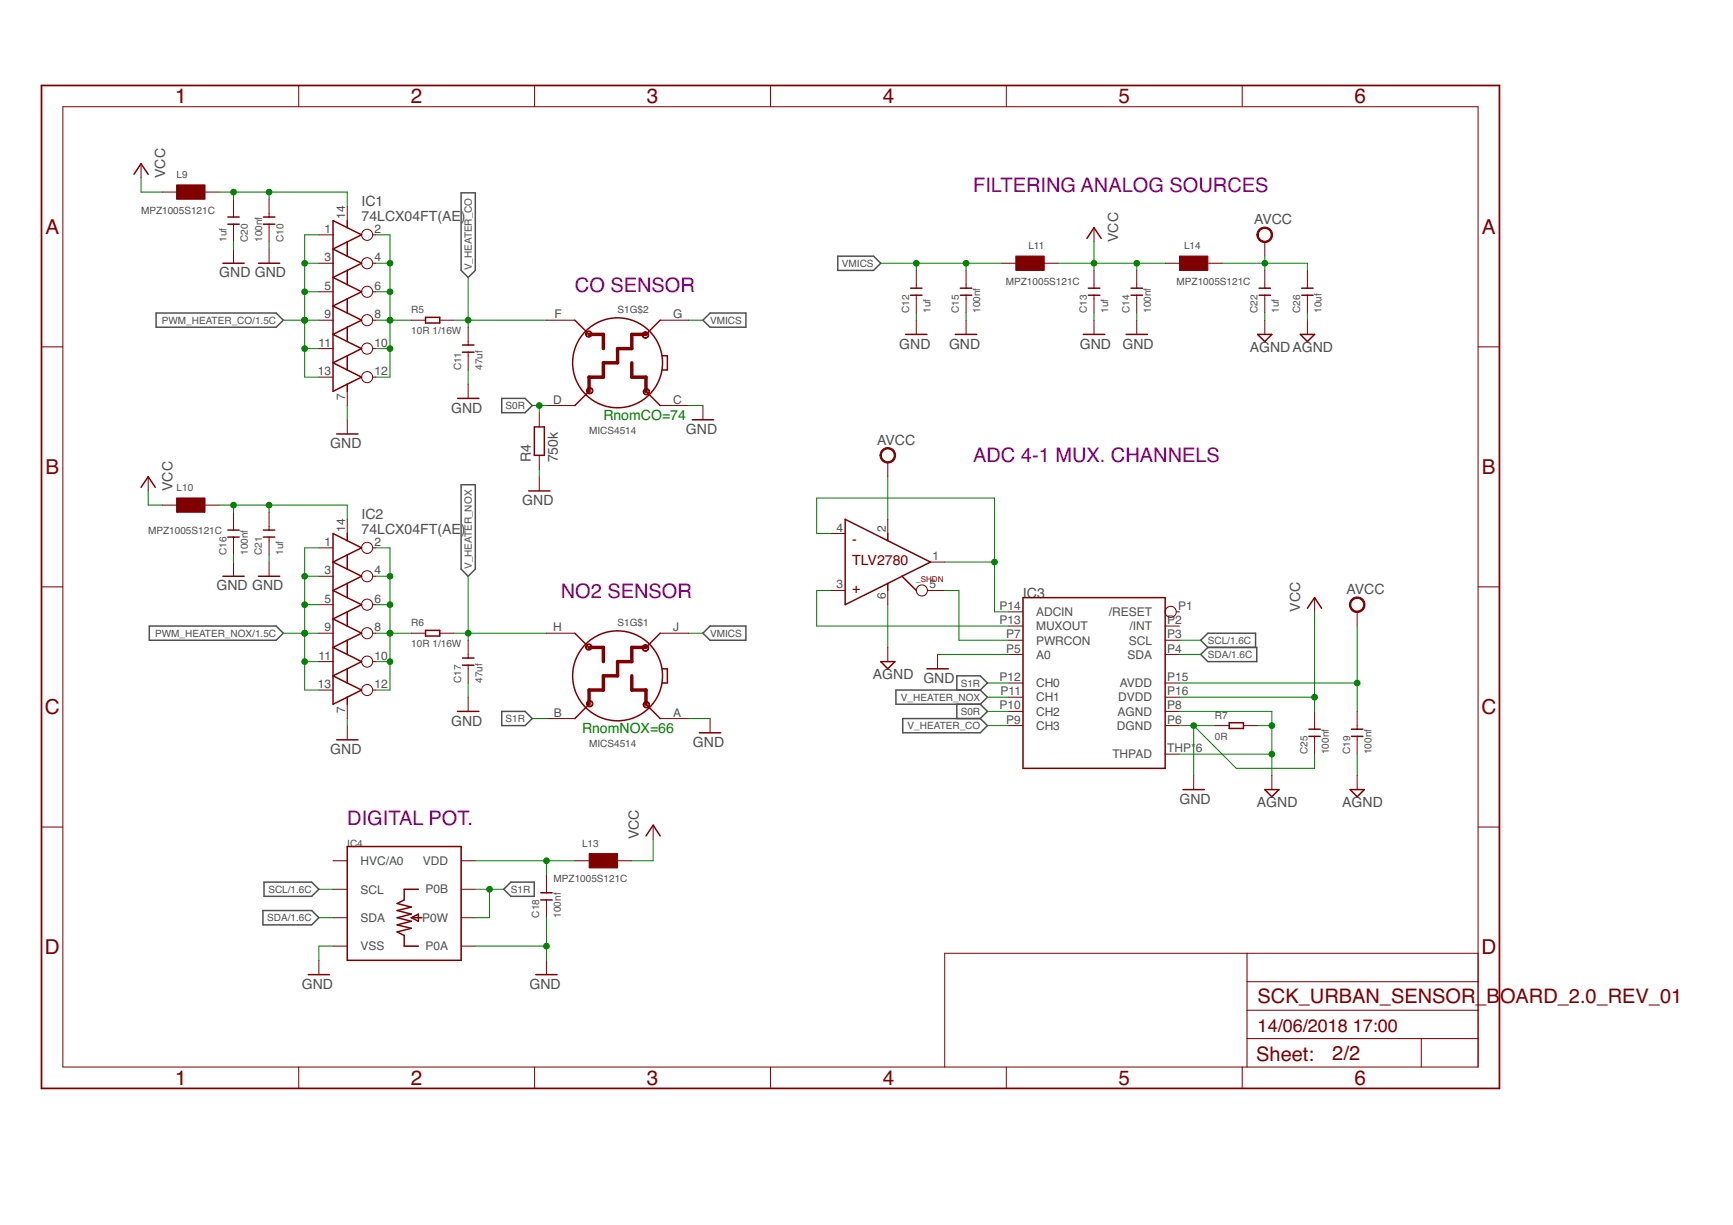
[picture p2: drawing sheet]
<svg xmlns="http://www.w3.org/2000/svg" width="297mm" height="210mm" viewBox="0 0 297 210" stroke-linecap="round" stroke-linejoin="round" font-family="sans-serif">
<g fill="none" stroke="#505050" stroke-width=".25">
<path d="M79 33h2.5v13.3l-1.3 1.2-1.2-1.2zM26.8 53.6h20.5l1.3 1.3-1.3 1.2h-20.5zM120.5 54.9l1.2-1.3h6.1v2.5h-6.1zM143.6 43.9h6.1l1.3 1.2-1.3 1.2h-6.1zM86 68.3h4l1.2 1.2-1.2 1.2h-4zM79 83.1h2.5v14.4l-1.3 1.2-1.2-1.2zM25.6 107.3h21.7l1.3 1.2-1.3 1.2h-21.7zM120.5 108.5l1.2-1.2h6.1v2.4h-6.1zM164 118.2v-2.4h4l1.2 1.2-1.2 1.2M168 118.2l1.2 1.3-1.2 1.2M168 118.2h-14.4v2.5h14.4M205.8 112.1l1.2-1.2h8.4v2.5h-8.4z"/>
<path d="M207 110.9l-1.2-1.2 1.2-1.2h8.2v2.4M86 121.9h4l1.2 1.2-1.2 1.2h-4zM154.7 123.1h13.3l1.2 1.2-1.2 1.3h-13.3zM164 120.7v2.4M168 120.7l1.2 1.2-1.2 1.2M45.1 156h8.3l1.3 1.2-1.3 1.3h-8.3zM45.3 151.2h8.1l1.3 1.2-1.3 1.2h-8.1zM86.3 152.4l1.3-1.2h4v2.4h-4z"/>
</g>
<g fill="none" stroke="#800000" stroke-width=".25">
<path d="M23 29.9l1.2-1.9 1.2 1.9M39.1 38.4h1.9M39.1 37.2h1.9M45.1 38.4h2M45.1 37.2h2M59.5 37.8v1.2M59.5 39l-2.4-1.2v29.3l2.4-1.3M59.5 39l2.5 1.2-2.5 1.2M38.2 45.1h3.6M44.3 45.1h3.6M59.5 41.4v2.5M59.5 46.3v2.5"/>
<path d="M59.5 51.2v2.4M59.5 56.1v2.4M59.5 58.5l2.5 1.2-2.5 1.3M59.5 56.1l-2.4 1.2 2.4 1.2M59.5 53.6l2.5 1.3-2.5 1.2M59.5 51.2l-2.4 1.2 2.4 1.2M59.5 46.3l-2.4 1.2 2.4 1.3M59.5 48.8l2.5 1.2-2.5 1.2M59.5 41.4l-2.4 1.3 2.4 1.2M59.5 43.9l2.5 1.2-2.5 1.2M72.9 54.4h2.5v1h-2.5zM79.3 59.1h1.9"/>
<path d="M98.5 54.9l2.5 2.4M113.2 54.9l-2.5 2.4M155.2 57.3h3.7M156.1 50.6h1.9M156.1 49.4h1.9M163.7 57.3h3.7M164.6 50.6h2M164.6 49.4h2M185.7 57.3h3.7M186.3 40.9l1.2-1.9 1.2 1.9M186.5 50.6h2M186.5 49.4h2"/>
<path d="M193 57.3h3.7M193.9 50.6h1.9M193.9 49.4h1.9M215.6 57.3h2.4l-1.2 1.2zM215.8 50.6h2M215.8 49.4h2M222.9 57.3h2.4l-1.2 1.2zM223.1 50.6h2M223.1 49.4h2M57.7 74.4h3.7M59.5 61v2.4M59.5 65.8v1.3"/>
<path d="M59.5 63.4l2.5 1.2-2.5 1.2M59.5 61l-2.4 1.2 2.4 1.2M78.4 68.3h3.7M79.3 60.3h1.9M91.6 73.2h1.7v4.8h-1.7zM101 67.1l-2.5 2.4M110.7 67.1l2.5 2.4M113.5 61h.9v2.4h-.9M118.7 71.9h3.6M24.2 83.5l1.2-1.8 1.2 1.8M38.2 98.7h3.6M39.1 92h1.9"/>
<path d="M39.1 90.8h1.9M44.3 98.7h3.6M45.1 92h2M45.1 90.8h2M59.5 91.4v1.2M59.5 95.1v2.4M59.5 100v2.4M59.5 92.6l-2.4-1.2v29.3l2.4-1.2M59.5 100l-2.4 1.2 2.4 1.2M59.5 92.6l2.5 1.3-2.5 1.2M59.5 95.1l-2.4 1.2 2.4 1.2M59.5 97.5l2.5 1.2-2.5 1.3"/>
<path d="M90.6 84.1h3.7M152.2 91.4v1.2M152.2 100v1.2M154.6 98.7l4.9-2.4-14.6-7.3v14.6l7.3-3.6M154.6 98.7l-2.4 1.3M154.6 98.7l2.5 2.5M59.5 104.8v2.5M59.5 109.7v2.4M59.5 114.6v2.4M59.5 119.5v1.2M59.5 117l2.5 1.2-2.5 1.3M59.5 114.6l-2.4 1.2 2.4 1.2"/>
<path d="M59.5 112.1l2.5 1.3-2.5 1.2M59.5 109.7l-2.4 1.2 2.4 1.2M59.5 107.3l2.5 1.2-2.5 1.2M59.5 104.8l-2.4 1.2 2.4 1.3M59.5 102.4l2.5 1.2-2.5 1.2M72.9 108h2.5v1h-2.5zM79.3 114h1.9M79.3 112.8h1.9M98.5 108.5l2.5 2.4M113.2 108.5l-2.5 2.4M113.5 114.6h.9v2.4h-.9M151 113.4h2.4l-1.2 1.2z"/>
<path d="M158.9 114.6h3.6M175.3 102.4h24.4v29.3h-24.4zM224.1 104.2l1.2-1.8 1.2 1.8M57.7 126.8h3.7M78.4 121.9h3.7M101 120.7l-2.5 2.4M110.7 120.7l2.5 2.4M119.9 125.6h3.6M202.8 135.3h3.6M210.7 123.8h2.4v1h-2.4zM216.8 135.3h2.4l-1.2 1.2zM224.3 126.2h2"/>
<path d="M224.3 124.9h2M231.4 135.3h2.4l-1.2 1.2zM231.6 126.2h2M231.6 124.9h2M59.5 145.1h19.5v19.4h-19.5zM70.5 157.2l1.2-.6v1.3zM70.5 157.2h1.8M71.7 152.4h-2.4v1.8l-1.2 .6 2.4 .6-2.4 .6 2.4 .6-2.4 .6 2.4 .7-2.4 .6 2.4 .6-2.4 .6 1.2 .6v1.8h2.4M92.7 154.2h1.9M92.7 153h1.9M110.7 143.2l1.3-1.8 1.2 1.8M52.8 167h3.7"/>
<path d="M91.8 167h3.7"/>
<circle cx="105.9" cy="62.2" r="7.7"/>
<circle cx="105.9" cy="115.8" r="7.7"/>
</g>
<g fill="none" stroke="#800000" stroke-width=".17">
<path d="M10.8 18.3h242.5v164.5h-242.5zM51.2 14.6v3.7M91.6 14.6v3.7M132.1 14.6v3.7M172.5 14.6v3.7M212.9 14.6v3.7M24.2 28v2.5M27.8 32.9h2.5M35.2 32.9h2.4M40 34.1v3.1M40 38.4v3M46.1 34.1v3.1"/>
<path d="M46.1 38.4v3M59.5 35.4v2.4M187.5 39v2.4M7.1 59.4h3.7M40 42.7v2.4M46.1 42.7v2.4M54.7 54.9h2.4M54.7 45.1h2.4M54.7 40.2h2.4M54.7 50h2.4M54.7 59.7h2.4M63.9 54.9h.5"/>
<path d="M63.9 45.1h.5M63.9 40.2h.5M63.9 50h.5M63.9 59.7h.5M70.5 54.9h2.4M75.4 54.9h2.4M80.2 56.1v3M93.7 54.9h4.8M113.2 54.9h4.8M157.1 46.3v3.1M157.1 50.6v3M157.1 54.9v2.4"/>
<path d="M165.6 46.3v3.1M165.6 50.6v3M165.6 54.9v2.4M171.7 45.1h2.4M179 45.1h2.4M187.5 46.3v3.1M187.5 50.6v3M187.5 54.9v2.4M194.8 46.3v3.1M194.8 50.6v3M194.8 54.9v2.4M199.7 45.1h2.5"/>
<path d="M207 45.1h2.5M216.8 41.4v2.5M216.8 46.3v3.1M216.8 50.6v3M216.8 54.9v2.4M224.1 46.3v3.1M224.1 50.6v3M224.1 54.9v2.4M253.3 59.4h3.7M54.7 64.6h2.4M59.5 67.1v2.4M59.5 71.9v2.5"/>
<path d="M63.9 64.6h.5M80.2 60.3v3.1M80.2 65.8v2.5M92.4 70.7v2.5M92.4 78v2.5M93.7 69.5h4.8M113.2 69.5h4.8M120.5 69.5v2.4M152.2 79.2v2.5M25.4 81.7v2.4M27.8 86.6h2.5M35.2 86.6h2.4"/>
<path d="M40 87.8v3M40 92v3.1M40 96.3v2.4M46.1 87.8v3M46.1 92v3.1M46.1 96.3v2.4M54.7 93.9h2.4M54.7 98.7h2.4M59.5 89v2.4M63.9 93.9h.5M63.9 98.7h.5M92.4 81.7v2.4"/>
<path d="M142.4 91.4h2.5M152.2 89v2.4M159.5 96.3h2.4M7.1 100.6h3.7M54.7 108.5h2.4M54.7 103.6h2.4M54.7 113.4h2.4M54.7 118.2h2.4M63.9 108.5h.5M63.9 103.6h.5M63.9 113.4h.5M63.9 118.2h.5"/>
<path d="M70.5 108.5h2.4M75.4 108.5h2.4M80.2 109.7v3.1M80.2 114v3M80.2 119.5v2.4M93.7 108.5h4.8M113.2 108.5h4.8M142.4 101.2h2.5M152.2 101.2v2.4M152.2 110.9v2.5M159 101.2h2.9M160.7 112.1v2.5"/>
<path d="M172.9 104.8h2.4M172.9 107.3h2.4M172.9 109.7h2.4M172.9 112.1h2.4M172.9 117h2.4M172.9 119.5h2.4M199.7 107.3h2.5M199.7 109.7h2.5M199.7 112.1h2.5M199.7 117h2.5M199.7 119.5h2.5M201.6 104.8h.6"/>
<path d="M225.3 102.4v2.4M232.6 104.8v2.5M253.3 100.6h3.7M59.5 120.7v2.4M59.5 124.3v2.5M93.7 123.1h4.8M113.2 123.1h4.8M121.7 123.1v2.5M172.9 121.9h2.4M172.9 124.3h2.4M199.7 121.9h2.5M199.7 124.3h2.5"/>
<path d="M199.7 129.2h2.5M204.6 132.9v2.4M208.2 124.3h2.5M213.1 124.3h2.5M218 132.9v2.4M225.3 121.9v3M225.3 126.2v3M232.6 121.9v3M232.6 126.2v3M232.6 132.9v2.4M7.1 141.7h3.7M57.1 147.5h2.4"/>
<path d="M57.1 152.4h2.4M57.1 157.2h2.4M79 147.5h2.5M79 152.4h2.5M79 157.2h2.5M93.7 149.9v3.1M93.7 154.2v3M98.5 147.5h2.5M105.9 147.5h2.4M112 141.4v2.4M253.3 141.7h3.7M54.7 164.5v2.5"/>
<path d="M57.1 162.1h2.4M79 162.1h2.5M93.7 164.5v2.5M213.7 178h39.6M213.7 163.3v19.5M213.7 173.1h39.6M213.7 168.2h39.6M243.6 178v4.8M253.3 163.3h-91.4v19.5M51.2 182.8v3.7M91.6 182.8v3.7M132.1 182.8v3.7"/>
<path d="M172.5 182.8v3.7M212.9 182.8v3.7"/>
<circle cx="62.9" cy="45.1" r=".95"/>
<circle cx="62.9" cy="54.9" r=".95"/>
<circle cx="62.9" cy="40.2" r=".95"/>
<circle cx="62.9" cy="59.7" r=".95"/>
<circle cx="62.9" cy="50" r=".95"/>
<circle cx="62.9" cy="64.6" r=".95"/>
<circle cx="62.9" cy="98.7" r=".95"/>
<circle cx="62.9" cy="93.9" r=".95"/>
<circle cx="62.9" cy="113.4" r=".95"/>
<circle cx="62.9" cy="108.5" r=".95"/>
<circle cx="62.9" cy="103.6" r=".95"/>
<circle cx="62.9" cy="118.2" r=".95"/>
<circle cx="158" cy="101.2" r=".95"/>
<circle cx="200.7" cy="104.8" r=".95"/>
</g>
<path d="M101 57.3h2.4v2.4M110.7 57.3h-2.4v2.4h-2.4v2.5h-2.5v2.4h-2.4v2.5M108.3 62.2v2.4h2.4v2.5M101 110.9h2.4v2.5M108.3 115.8v2.4h2.4v2.5M110.7 110.9h-2.4v2.5h-2.4v2.4h-2.5v2.4h-2.4v2.5" fill="none" stroke="#800000" stroke-width=".59"/>
<g fill="#800000" stroke="#800000" stroke-width=".17">
<path d="M100.5 110.5a.56 .56 0 0 1 .9 .1 .56 .56 0 0 1-.3 .8 .56 .56 0 0 1-.7-.5h.1a.43 .43 0 0 1 .6-.4 .43 .43 0 0 1 .1 .6 .43 .43 0 0 1-.7-.1v-.1h-.1z" fill-rule="evenodd"/>
<path d="M110.4 120.4a.55 .55 0 0 1 .9 .1 .55 .55 0 0 1-.4 .8 .55 .55 0 0 1-.7-.6h.2a.43 .43 0 0 1 .6-.3 .43 .43 0 0 1 .1 .7 .43 .43 0 0 1-.7-.2v-.2h-.2z" fill-rule="evenodd"/>
<path d="M100.7 120.2a.56 .56 0 0 1 .9 .1 .56 .56 0 0 1-.4 .8 .56 .56 0 0 1-.7-.5h.1a.43 .43 0 0 1 .7-.4 .43 .43 0 0 1 .1 .7 .43 .43 0 0 1-.7-.2l-.1-.1h-.1z" fill-rule="evenodd"/>
<path d="M110.2 110.6a.58 .58 0 0 1 .9 .1 .58 .58 0 0 1-.3 .9 .58 .58 0 0 1-.8-.6h.2a.46 .46 0 0 1 .6-.3 .46 .46 0 0 1 .1 .7 .46 .46 0 0 1-.7-.2v-.2h-.2z" fill-rule="evenodd"/>
<path d="M100.5 56.9a.56 .56 0 0 1 .9 .1 .56 .56 0 0 1-.4 .8 .56 .56 0 0 1-.6-.6h.1a.43 .43 0 0 1 .6-.4 .43 .43 0 0 1 .1 .7 .43 .43 0 0 1-.7-.1v-.2h-.1z" fill-rule="evenodd"/>
<path d="M110.4 66.7a.55 .55 0 0 1 .9 .1 .55 .55 0 0 1-.4 .8 .55 .55 0 0 1-.7-.5h.2a.43 .43 0 0 1 .6-.4 .43 .43 0 0 1 .1 .8 .43 .43 0 0 1-.7-.2v-.2h-.2z" fill-rule="evenodd"/>
<path d="M100.7 66.5a.56 .56 0 0 1 .9 .2 .56 .56 0 0 1-.4 .8 .56 .56 0 0 1-.7-.5h.1a.44 .44 0 0 1 .7-.4 .44 .44 0 0 1 .1 .7 .44 .44 0 0 1-.7-.2l-.1-.1h-.1z" fill-rule="evenodd"/>
<path d="M110.2 57a.58 .58 0 0 1 .9 .1 .58 .58 0 0 1-.3 .9 .58 .58 0 0 1-.8-.6h.2a.46 .46 0 0 1 .6-.4 .46 .46 0 0 1 .1 .8 .46 .46 0 0 1-.7-.2v-.2h-.2z" fill-rule="evenodd"/>
<path d="M231.6 102.7a1.34 1.34 0 0 1 2.2 .2 1.34 1.34 0 0 1-.8 2 1.34 1.34 0 0 1-1.7-1.3h.2a1.1 1.1 0 0 1 1.6-1 1.1 1.1 0 0 1 .2 1.8 1.1 1.1 0 0 1-1.7-.5l-.1-.3h-.2z" fill-rule="evenodd"/>
<path d="M151.2 77.1a1.34 1.34 0 0 1 2.1 .2 1.34 1.34 0 0 1-.8 2 1.34 1.34 0 0 1-1.7-1.3h.3a1.1 1.1 0 0 1 1.5-1 1.1 1.1 0 0 1 .3 1.8 1.1 1.1 0 0 1-1.8-.5v-.3h-.3z" fill-rule="evenodd"/>
<path d="M215.8 39.3a1.35 1.35 0 0 1 2.1 .2 1.35 1.35 0 0 1-.8 2 1.35 1.35 0 0 1-1.7-1.3h.3a1.1 1.1 0 0 1 1.6-.9 1.1 1.1 0 0 1 .1 1.9 1.1 1.1 0 0 1-1.7-.7v-.3h-.3z" fill-rule="evenodd"/>
</g>
<g fill="#800000" stroke="#800000" stroke-width=".17">
<path d="M174.1 43.9h4.9v2.4h-4.9z"/>
<path d="M30.3 31.7h4.8v2.4h-4.8z"/>
<path d="M30.3 85.3h4.8v2.5h-4.8z"/>
<path d="M101 146.3h4.9v2.4h-4.9z"/>
<path d="M202.2 43.9h4.8v2.4h-4.8z"/>
</g>
<path d="M7.1 14.6h249.9v171.9h-249.9z" fill="none" stroke="#800000" stroke-width=".3"/>
<g fill="none" stroke="#008000" stroke-width=".17">
<path d="M24.2 30.5v2.4h3.6M37.6 32.9h21.9v2.5M40 32.9v1.2M46.1 32.9v1.2M40 41.4v1.3M46.1 41.4v1.3M48.6 54.9h6.1M52.2 45.1h2.5M52.2 50h2.5M52.2 59.7h2.5M54.7 40.2h-2.5v24.4h2.5M64.4 54.9h6.1"/>
<path d="M64.4 45.1h2.4M64.4 40.2h2.4v24.4h-2.4M64.4 50h2.4M64.4 59.7h2.4M77.8 54.9h15.9M80.2 47.5v8.6M118 54.9h2.5M151 45.1h20.7M157.1 45.1v1.2M157.1 53.6v1.3M165.6 45.1v1.2M165.6 53.6v1.3"/>
<path d="M181.4 45.1h18.3M187.5 41.4v4.9M187.5 53.6v1.3M194.8 45.1v1.2M194.8 53.6v1.3M209.5 45.1h14.6v1.2M216.8 43.9v2.4M216.8 53.6v1.3M224.1 53.6v1.3M59.5 69.5v2.4M80.2 63.4v2.4M91.2 69.5h2.5"/>
<path d="M92.4 69.5v1.2M118 69.5h2.5M25.4 84.1v2.5h2.4M37.6 86.6h21.9v2.4M40 86.6v1.2M40 95.1v1.2M46.1 86.6v1.2M46.1 95.1v1.2M52.2 98.7h2.5M54.7 93.9h-2.5v24.3h2.5M64.4 93.9h2.4v24.3h-2.4M64.4 98.7h2.4"/>
<path d="M80.2 98.7v11M92.4 80.5v1.2M142.4 91.4h-2.4v-6.1h30.5v19.5h2.4M152.2 81.7v7.3M161.9 96.3h8.6M48.6 108.5h6.1M52.2 103.6h2.5M52.2 113.4h2.5M64.4 108.5h6.1M64.4 103.6h2.4M64.4 113.4h2.4M77.8 108.5h15.9"/>
<path d="M80.2 117v2.5M118 108.5h2.5M142.4 101.2h-2.4v6.1h32.9M152.2 103.6v7.3M160.7 112.1h12.2M161.9 101.2h2.5v8.5h8.5M169.2 119.5h3.7M169.2 117h3.7M202.2 112.1h3.6M202.2 109.7h3.6M202.2 119.5h23.1M202.2 117h30.4"/>
<path d="M225.3 104.8v17.1M232.6 107.3v14.6M59.5 123.1v1.2M91.2 123.1h2.5M118 123.1h3.7M169.2 124.3h3.7M169.2 121.9h3.7M202.2 124.3h6M202.2 121.9h15.8v11M202.2 129.2h15.8M215.6 124.3h2.4M225.3 129.2v2.5h-13.4l-7.3-7.4v8.6"/>
<path d="M232.6 129.2v3.7M54.7 157.2h2.4M54.7 152.4h2.4M81.5 152.4h4.8M81.5 147.5h17M83.9 152.4v4.8h-2.4M93.7 147.5v2.4M93.7 157.2v7.3M112 143.8v3.7h-3.7M57.1 162.1h-2.4v2.4M81.5 162.1h12.2"/>
</g>
<g fill="#008000" stroke="#008000" stroke-width=".17">
<circle cx="93.7" cy="162.1" r=".49"/>
<circle cx="204.6" cy="124.3" r=".49"/>
<circle cx="80.2" cy="108.5" r=".49"/>
<circle cx="157.1" cy="45.1" r=".49"/>
<circle cx="165.6" cy="45.1" r=".49"/>
<circle cx="92.4" cy="69.5" r=".49"/>
<circle cx="83.9" cy="152.4" r=".49"/>
<circle cx="194.8" cy="45.1" r=".49"/>
<circle cx="187.5" cy="45.1" r=".49"/>
<circle cx="225.3" cy="119.5" r=".49"/>
<circle cx="40" cy="32.9" r=".49"/>
<circle cx="46.1" cy="32.9" r=".49"/>
<circle cx="80.2" cy="54.9" r=".49"/>
<circle cx="52.2" cy="54.9" r=".49"/>
<circle cx="52.2" cy="45.1" r=".49"/>
<circle cx="52.2" cy="59.7" r=".49"/>
<circle cx="52.2" cy="50" r=".49"/>
<circle cx="52.2" cy="108.5" r=".49"/>
<circle cx="52.2" cy="98.7" r=".49"/>
<circle cx="52.2" cy="113.4" r=".49"/>
<circle cx="52.2" cy="103.6" r=".49"/>
<circle cx="93.7" cy="147.5" r=".49"/>
<circle cx="66.8" cy="54.9" r=".49"/>
<circle cx="66.8" cy="45.1" r=".49"/>
<circle cx="66.8" cy="59.7" r=".49"/>
<circle cx="66.8" cy="50" r=".49"/>
<circle cx="170.5" cy="96.3" r=".49"/>
<circle cx="40" cy="86.6" r=".49"/>
<circle cx="46.1" cy="86.6" r=".49"/>
<circle cx="66.8" cy="108.5" r=".49"/>
<circle cx="66.8" cy="113.4" r=".49"/>
<circle cx="66.8" cy="98.7" r=".49"/>
<circle cx="66.8" cy="103.6" r=".49"/>
<circle cx="218" cy="129.2" r=".49"/>
<circle cx="218" cy="124.3" r=".49"/>
<circle cx="216.8" cy="45.1" r=".49"/>
<circle cx="232.6" cy="117" r=".49"/>
</g>
<g font-size="3.5" fill="#800000">
<text x="30" y="17.7">1</text>
<text x="70.4" y="17.7">2</text>
<text x="110.9" y="17.7">3</text>
<text x="151.3" y="17.7">4</text>
<text x="191.7" y="17.7">5</text>
<text x="232.2" y="17.7">6</text>
<text x="7.8" y="40.1">A</text>
<text x="254" y="40.1">A</text>
<text x="7.8" y="81.3">B</text>
<text x="254" y="81.3">B</text>
<text x="7.7" y="122.4">C</text>
<text x="253.9" y="122.4">C</text>
<text x="7.7" y="163.5">D</text>
<text x="253.9" y="163.5">D</text>
<text x="30" y="185.9">1</text>
<text x="70.4" y="185.9">2</text>
<text x="110.9" y="185.9">3</text>
<text x="151.3" y="185.9">4</text>
<text x="191.7" y="185.9">5</text>
<text x="232.2" y="185.9">6</text>
</g>
<g font-size="3.4" fill="#800080">
<text x="166.8" y="32.9">FILTERING ANALOG SOURCES</text>
<text x="98.5" y="50">CO SENSOR</text>
<text x="166.8" y="79.2">ADC 4-1 MUX. CHANNELS</text>
<text x="96.1" y="102.4">NO2 SENSOR</text>
<text x="59.5" y="141.4">DIGITAL POT.</text>
</g>
<g font-size="3.4" fill="#800000">
<text x="215.6" y="171.9">SCK_URBAN_SENSOR_B</text>
<text x="257.1" y="171.9">OARD_2.0_REV_01</text>
<text x="215.3" y="181.7">Sheet:</text>
<text x="228.4" y="181.6">2/2</text>
</g>
<g font-size="3.1" fill="#800000">
<text x="215.6" y="176.7">14/06/2018</text>
<text x="231.9" y="176.7">17:00</text>
</g>
<g font-size="2.4" fill="#505050">
<text x="28.3" y="30.5" transform="rotate(-90 28.3 30.5)">VCC</text>
<text x="62" y="35.4">IC1</text>
<text x="62" y="37.8">74LCX04FT(AE)</text>
<text x="191.7" y="41.5" transform="rotate(-90 191.7 41.5)">VCC</text>
<text x="215" y="38.4">AVCC</text>
<text x="37.6" y="47.5">GND GND</text>
<text x="154.1" y="59.7">GND</text>
<text x="162.7" y="59.7">GND</text>
<text x="185.1" y="59.7">GND</text>
<text x="192.4" y="59.7">GND</text>
<text x="214.2" y="60.3">AGNDAGND</text>
<text x="77.3" y="70.7">GND</text>
<text x="56.6" y="76.8">GND</text>
<text x="117.6" y="74.4">GND</text>
<text x="150.3" y="76.2">AVCC</text>
<text x="91" y="79.2" transform="rotate(-90 91 79.2)">R4</text>
<text x="95.6" y="79.2" transform="rotate(-90 95.6 79.2)">750k</text>
<text x="29.5" y="84.1" transform="rotate(-90 29.5 84.1)">VCC</text>
<text x="62" y="89">IC2</text>
<text x="89.5" y="86.6">GND</text>
<text x="62" y="91.4">74LCX04FT(AE)</text>
<text x="37.1" y="101.2">GND GND</text>
<text x="230.8" y="101.8">AVCC</text>
<text x="175.3" y="102.4">IC3</text>
<text x="222.9" y="104.8" transform="rotate(-90 222.9 104.8)">VCC</text>
<text x="149.6" y="116.4">AGND</text>
<text x="158.3" y="117">GND</text>
<text x="77.3" y="124.3">GND</text>
<text x="56.6" y="129.2">GND</text>
<text x="118.8" y="128">GND</text>
<text x="202.2" y="137.7">GND</text>
<text x="109.5" y="143.8" transform="rotate(-90 109.5 143.8)">VCC</text>
<text x="215.4" y="138.4">AGND</text>
<text x="230.1" y="138.4">AGND</text>
<text x="51.7" y="169.4">GND</text>
<text x="90.7" y="169.4">GND</text>
</g>
<g font-size="2.4" fill="#008000">
<text x="103.4" y="71.9">RnomCO=74</text>
<text x="99.8" y="125.6">RnomNOX=66</text>
</g>
<g font-size="2.4" fill="#800000">
<text x="146.1" y="93.1">-</text>
<text x="146.1" y="101.7">+</text>
<text x="146.1" y="96.8">TLV2780</text>
</g>
<g font-size="2.1" fill="#505050">
<text x="55.6" y="39.9">1</text>
<text x="59.2" y="37.5" transform="rotate(-90 59.2 37.5)">14</text>
<text x="64.2" y="39.9">2</text>
<text x="55.6" y="44.8">3</text>
<text x="64.2" y="44.8">4</text>
<text x="55.6" y="49.6">5</text>
<text x="64.2" y="49.6">6</text>
<text x="54.6" y="59.4">11</text>
<text x="55.6" y="54.5">9</text>
<text x="64.2" y="54.5">8</text>
<text x="64.2" y="59.4">10</text>
<text x="95" y="54.5">F</text>
<text x="115.4" y="54.5">G</text>
<text x="54.5" y="64.3">13</text>
<text x="64.2" y="64.3">12</text>
<text x="59.2" y="68.5" transform="rotate(-90 59.2 68.5)">7</text>
<text x="94.8" y="69.1">D</text>
<text x="115.4" y="69.1">C</text>
<text x="55.6" y="93.5">1</text>
<text x="59.2" y="91.1" transform="rotate(-90 59.2 91.1)">14</text>
<text x="64.2" y="93.5">2</text>
<text x="143.4" y="91.1">4</text>
<text x="151.8" y="91.1" transform="rotate(-90 151.8 91.1)">2</text>
<text x="159.8" y="96">1</text>
<text x="55.6" y="98.4">3</text>
<text x="64.2" y="98.4">4</text>
<text x="143.4" y="100.8">3</text>
<text x="159.3" y="100.8">5</text>
<text x="55.6" y="103.3">5</text>
<text x="64.2" y="103.3">6</text>
<text x="151.8" y="102.7" transform="rotate(-90 151.8 102.7)">6</text>
<text x="171.3" y="104.5">P14</text>
<text x="171.3" y="106.9">P13</text>
<text x="177.6" y="105.6">ADCIN</text>
<text x="190.1" y="105.6">/RESET</text>
<text x="200.1" y="106.9">P2</text>
<text x="202" y="104.5">P1</text>
<text x="54.6" y="113">11</text>
<text x="55.6" y="108.2">9</text>
<text x="64.2" y="108.2">8</text>
<text x="64.2" y="113">10</text>
<text x="94.8" y="108.2">H</text>
<text x="115.4" y="108.2">J</text>
<text x="172.5" y="109.4">P7</text>
<text x="172.5" y="111.8">P5</text>
<text x="177.6" y="108">MUXOUT</text>
<text x="177.6" y="110.4">PWRCON</text>
<text x="177.6" y="112.9">A0</text>
<text x="193.3" y="112.9">SDA</text>
<text x="193.5" y="110.4">SCL</text>
<text x="193.6" y="108">/INT</text>
<text x="200.1" y="111.8">P4</text>
<text x="200.1" y="109.4">P3</text>
<text x="54.5" y="117.9">13</text>
<text x="64.2" y="117.9">12</text>
<text x="171.3" y="116.7">P12</text>
<text x="171.5" y="119.1">P11</text>
<text x="177.6" y="117.8">CH0</text>
<text x="191.9" y="117.8">AVDD</text>
<text x="200.1" y="116.7">P15</text>
<text x="200.1" y="119.1">P16</text>
<text x="59.2" y="122.2" transform="rotate(-90 59.2 122.2)">7</text>
<text x="94.9" y="122.8">B</text>
<text x="115.4" y="122.8">A</text>
<text x="171.3" y="121.6">P10</text>
<text x="172.5" y="124">P9</text>
<text x="177.6" y="120.2">CH1</text>
<text x="177.6" y="122.6">CH2</text>
<text x="177.6" y="125.1">CH3</text>
<text x="191.4" y="125.1">DGND</text>
<text x="191.5" y="122.6">AGND</text>
<text x="191.7" y="120.2">DVDD</text>
<text x="200.1" y="121.6">P8</text>
<text x="200.1" y="124">P6</text>
<text x="190.7" y="129.9">THPAD</text>
<text x="200.1" y="128.9">THP*</text>
<text x="205" y="128.9">6</text>
<text x="61.8" y="148.2">HVC/A0</text>
<text x="72.5" y="148.2">VDD</text>
<text x="61.8" y="153.1">SCL</text>
<text x="72.9" y="153.1">P0B</text>
<text x="61.8" y="158">SDA</text>
<text x="72.3" y="158">P0W</text>
<text x="61.8" y="162.9">VSS</text>
<text x="72.9" y="162.9">P0A</text>
</g>
<g font-size="1.7" fill="#505050">
<text x="30.3" y="30.5">L9</text>
<text x="24.2" y="36.6">MPZ1005S121C</text>
<text x="38.8" y="41.5" transform="rotate(-90 38.8 41.5)">1uf</text>
<text x="42.5" y="41.5" transform="rotate(-90 42.5 41.5)">C20</text>
<text x="44.9" y="41.5" transform="rotate(-90 44.9 41.5)">100nf</text>
<text x="48.6" y="41.5" transform="rotate(-90 48.6 41.5)">C10</text>
<text x="80.9" y="46.3" transform="rotate(-90 80.9 46.3)">V_HEATER_CO</text>
<text x="144.3" y="45.7">VMICS</text>
<text x="176.3" y="42.7">L11</text>
<text x="203" y="42.7">L14</text>
<text x="70.5" y="53.6">R5</text>
<text x="105.9" y="53.6">S1G$2</text>
<text x="155.8" y="53.6" transform="rotate(-90 155.8 53.6)">C12</text>
<text x="159.5" y="53.6" transform="rotate(-90 159.5 53.6)">1uf</text>
<text x="164.4" y="53.6" transform="rotate(-90 164.4 53.6)">C15</text>
<text x="168" y="53.6" transform="rotate(-90 168 53.6)">100nf</text>
<text x="172.4" y="48.8">MPZ1005S121C</text>
<text x="186.3" y="53.6" transform="rotate(-90 186.3 53.6)">C13</text>
<text x="190" y="53.6" transform="rotate(-90 190 53.6)">1uf</text>
<text x="193.6" y="53.6" transform="rotate(-90 193.6 53.6)">C14</text>
<text x="197.3" y="53.6" transform="rotate(-90 197.3 53.6)">100nf</text>
<text x="201.7" y="48.8">MPZ1005S121C</text>
<text x="215.6" y="53.6" transform="rotate(-90 215.6 53.6)">C22</text>
<text x="219.2" y="53.6" transform="rotate(-90 219.2 53.6)">1uf</text>
<text x="222.9" y="53.6" transform="rotate(-90 222.9 53.6)">C26</text>
<text x="226.5" y="53.6" transform="rotate(-90 226.5 53.6)">10uf</text>
<text x="27.7" y="55.5">PWM_HEATER_CO/1.5C</text>
<text x="70.5" y="57.3">10R 1/16W</text>
<text x="121.7" y="55.5">VMICS</text>
<text x="79" y="63.4" transform="rotate(-90 79 63.4)">C11</text>
<text x="82.7" y="63.4" transform="rotate(-90 82.7 63.4)">47uf</text>
<text x="86.7" y="70.1">S0R</text>
<text x="101" y="74.4">MICS4514</text>
<text x="30.3" y="84.1">L10</text>
<text x="25.4" y="91.4">MPZ1005S121C</text>
<text x="38.8" y="95.1" transform="rotate(-90 38.8 95.1)">C16</text>
<text x="42.5" y="95.1" transform="rotate(-90 42.5 95.1)">100nf</text>
<text x="44.9" y="95.1" transform="rotate(-90 44.9 95.1)">C21</text>
<text x="48.6" y="95.1" transform="rotate(-90 48.6 95.1)">1uf</text>
<text x="80.9" y="97.5" transform="rotate(-90 80.9 97.5)">V_HEATER_NOX</text>
<text x="70.5" y="107.3">R6</text>
<text x="105.9" y="107.3">S1G$1</text>
<text x="26.6" y="109.1">PWM_HEATER_NOX/1.5C</text>
<text x="70.5" y="110.9">10R 1/16W</text>
<text x="121.7" y="109.1">VMICS</text>
<text x="207" y="112.8">SDA/1.6C</text>
<text x="207" y="110.3">SCL/1.6C</text>
<text x="79" y="117" transform="rotate(-90 79 117)">C17</text>
<text x="82.7" y="117" transform="rotate(-90 82.7 117)">47uf</text>
<text x="164.7" y="117.6">S1R</text>
<text x="86.7" y="123.7">S1R</text>
<text x="154.4" y="120.1">V_HEATER_NOX</text>
<text x="155.6" y="125">V_HEATER_CO</text>
<text x="164.7" y="122.5">S0R</text>
<text x="208.2" y="123.1">R7</text>
<text x="101" y="128">MICS4514</text>
<text x="208.2" y="126.8">0R</text>
<text x="224.1" y="129.2" transform="rotate(-90 224.1 129.2)">C25</text>
<text x="227.8" y="129.2" transform="rotate(-90 227.8 129.2)">100nf</text>
<text x="231.4" y="129.2" transform="rotate(-90 231.4 129.2)">C19</text>
<text x="235.1" y="129.2" transform="rotate(-90 235.1 129.2)">100nf</text>
<text x="59.5" y="145.1">I</text>
<text x="60" y="145.1">C4</text>
<text x="99.8" y="145.1">L13</text>
<text x="46" y="153">SCL/1.6C</text>
<text x="87.6" y="153">S1R</text>
<text x="94.9" y="151.2">MPZ1005S121C</text>
<text x="45.8" y="157.9">SDA/1.6C</text>
<text x="92.4" y="157.2" transform="rotate(-90 92.4 157.2)">C18</text>
<text x="96.1" y="157.2" transform="rotate(-90 96.1 157.2)">100nf</text>
</g>
<text font-size="1.4" fill="#800000" x="157" y="99.7">_SHDN</text>
</svg>
